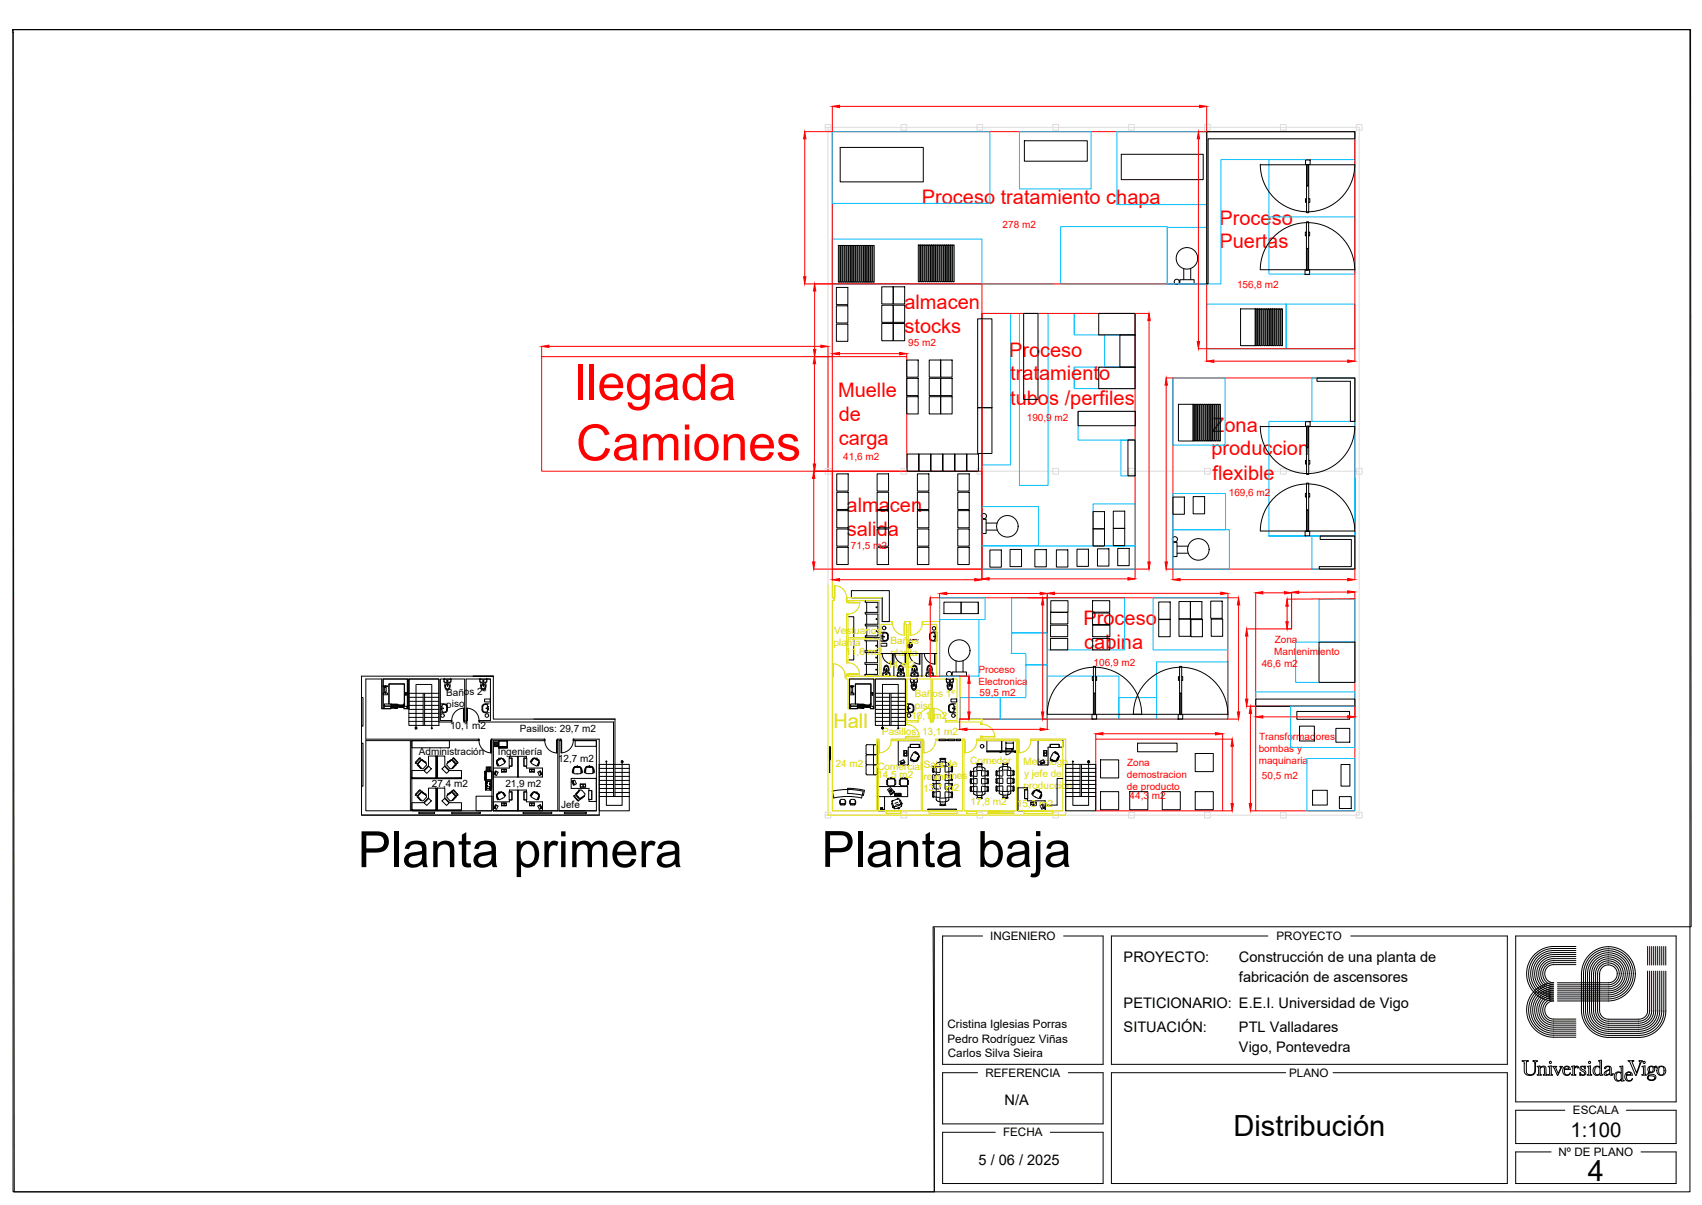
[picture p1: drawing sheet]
<svg xmlns="http://www.w3.org/2000/svg" width="1189mm" height="841mm" viewBox="0 0 1189 841" stroke-linecap="round" stroke-linejoin="round" font-family="sans-serif">
<!-- layer: Estructura -->
<g fill="none" stroke="#dcdcdc" stroke-width=".7">
<path d="M576 87h4v4h-4zM576 89h2M629 87h4v4h-4zM682 87h4v4h-4zM735 87h4v4h-4zM788 87h4v4h-4zM841 87h4v4h-4zM894 87h4v4h-4zM947 87h4v4h-4zM576 329h2v-240h371v240M576 327h4v4h-4zM578 329h371v240h-371z"/>
<path d="M629 327h4v4h-4zM682 327h4v4h-4zM735 327h4v4h-4zM788 327h4v4h-4zM841 327h4v4h-4zM894 327h4v4h-4zM947 327h4v4h-4zM576 567h4v4h-4zM576 569h2M629 567h4v4h-4zM682 567h4v4h-4zM735 567h4v4h-4z"/>
<path d="M788 567h4v4h-4zM841 567h4v4h-4zM894 567h4v4h-4zM947 567h4v4h-4z"/>
</g>
<!-- layer: Zonas_Fabrica -->
<g fill="none" stroke="#f00" stroke-width=".7">
<path d="M581 92h262v106h-262zM843 92h103v151h-103zM581 198h105v199h-105zM686 219h107v178h-107zM378 249h200v80h-200zM581 249h52v80h-52M819 264h127v133h-127zM581 329h105v68h-105zM656 417h76v85h-62v-30h-14zM718 417h140v85h-126v-85M877 439h25v-21h44v75h-69zM877 493h69v73h-69z"/>
<path d="M765 516h89v50h-89z"/>
</g>
<!-- layer: AR_Maquinas -->
<g fill="none" stroke="#00bfff" stroke-width=".7">
<path d="M581 92h110v50h-110zM581 92v160M712 92h50v40h-50zM780 92h63v51h-63zM843 92h103v19h-93v87h-10zM815 159h28v39h-28zM886 151v-40h60v40h-60v40h60v-40M581 167h105v31h-105zM686 198h50M815 198v-40h-74v40h102M686 219h20v106h-20zM712 219h20v120h-20z"/>
<path d="M750 219h43v15h-43zM843 212h55v31h-55zM898 212h48v31h-48zM772 234h21v22h-21zM750 256h43v15h-43zM819 264h37v47h-37zM916 264h30v30h-30zM753 287h40v20h-40zM783 307h10v25h-10zM946 334v40h-60h60v-80h-60v80M686 354h39v27h-39zM763 352h30v29h-30z"/>
<path d="M819 344h37v26h-37zM819 370h40v27h-40zM916 374h30v23h-30zM686 381h107v16h-107zM656 417h32v15h-32v2zM707 417h25v25h-25zM732 417h54v37h-54zM806 417h52v37h-52zM921 418h25v30h-25zM656 434h.1M656 432h28v40h-28zM706 456h11v8h15v-22h-25v14"/>
<path d="M905 448h41v28h-41zM717 464h15v38h-33v-15h18zM732 472h50v30h-50zM808 462h50v40h-50zM670 487h29v15h-29zM782 487h26v15h-26zM877 483h69v10h-69zM902 493h44v29h-44zM913 529h33v37h-33z"/>
</g>
<g fill="none" stroke="#000" stroke-width=".7">
<path d="M595 412h26v22h-5v-17h-21zM604 419v1h9v7h-9v2h9v7h-9v1h9v7h-9v1h10M592 430h4v15M605 420v7M605 429v7M605 437v7h-1M596 446v15h-4M604 446v1h9v7h-9v1h9v8h-9v1h9v7h-9v1h10M605 447v7M605 455v8M615 447h.1M615 449h4v2h-4z"/>
<path d="M615 441v6M615 456h18M615 441h4l1 2M615 441h.1M616 456a7 7 0 0 0 8 7M617 442a2.6 2.6 0 0 1 3 2 2.6 2.6 0 0 1-2 3l-1-1M617 442h.1M617 442v5M620 446l-1 1h-4M620 443v3M623 456l1 8zM624 456v16"/>
<path d="M625 456a7 7 0 0 0 8 7M632 456l1 8zM634 446h7l-7 1M634 456h20M634 448l3 1M634 448v4M635 450h.1M635 450v2h2M635 450v1M635 450v1zM635 456a7 7 0 0 0 8 7M635 449h.1"/>
<path d="M635 451h.1M636 452h.1M636 449h.1M636 449a1.4 1.4 0 0 1 1 1 1.4 1.4 0 0 1-1 2M636 449l-1 1 1 2M637 449h-2v1M637 452h-3M637 449a1.8 1.8 0 0 1 0 3M637 450h.1M642 456l1 8zM644 456v16M646 456a7 7 0 0 0 7 7"/>
<path d="M650 442h3v4a2.2 2.2 0 0 1-3 0 2.2 2.2 0 0 1 0-3zM653 456v8zM654 441a3 3 0 0 0-5 3 3 3 0 0 0 5 3v-6M605 464v7h-1M617 472h.1M617 470h.1M617 470v2M617 470h4M617 472h4M618 467h.1M618 467l1 2M618 465v2"/>
<path d="M618 465h2M618 465h.1M619 467h.1M619 467v1M619 468h.1M619 468v-1v1M620 465v2M620 467l-1 2M620 467h.1M621 470a3 3 0 0 0-2-6l-2 2 1 4M621 472h.1M621 470h.1"/>
<path d="M621 470l1 2M622 472h-1M622 472h.1M627 472h.1M627 470h.1M627 470v2M627 470h4M627 472h4M628 467h.1M628 467l1 2M628 465v2M629 468v1"/>
<path d="M629 469h.1M629 467h.1M629 467v1M629 468h.1M630 468l-1 1M630 465h-2M630 465l1 2M631 467h.1M631 467l-1 2M631 470a3 3 0 0 0-2-6l-2 2 1 4M631 472h.1M632 470h.1"/>
<path d="M632 470v2M632 472h-1M632 472h.1M636 474h.1M636 474v2M636 476h.1M636 474h5M636 472h.1M636 472h1M636 470h.1M636 470v2M636 470h5"/>
<path d="M637 478l-1 1a2 2 0 0 0 2 3 2 2 0 0 0 2-3v-1M637 472h.1M637 472h7M637 476l-1 2M637 479h.1M637 479a1.5 1.5 0 0 0 1 2 1.5 1.5 0 0 0 2-2M637 467h.1M637 467l1 2M638 465l-1 2M638 477l-1 1v1M638 477h.1M638 478v1"/>
<path d="M638 479h.1M638 478h.1M638 468l1 1M638 477l1 1 1 1M639 478h.1M639 469h.1M639 467h.1M639 467v1M639 468h.1M639 468v1M640 465h-2M640 465v2"/>
<path d="M640 479h.1M640 476v2M640 467h.1M640 467l-1 2M640 470a3 3 0 0 0-2-6l-1 2v4M641 474h.1M641 476h-5M641 476h.1M641 474v2M641 472h.1M641 470h.1M641 470v2"/>
<path d="M647 472h.1M647 470h5M647 470h.1M647 470v2M647 472h5M647 468l1 2M648 468l-1-1a2 2 0 0 1 2-3 2 2 0 0 1 2 3v3M648 467h.1M648 467l1 2M649 465l-1 2M649 467v1M649 467h.1"/>
<path d="M649 468h.1M650 468h.1M650 468v1M650 465h-1M650 465l1 2M651 467l-1 1h-1M651 467h.1M652 472h.1M652 470h.1M652 470v2M661 474h.1M661 474v2"/>
<path d="M661 476h5M661 476h.1M661 474h5M662 478v1a2 2 0 0 0 1 3 2 2 0 0 0 2-3v-1M662 476v2M662 479h.1M663 477l-1 2M663 478h1l1 1M663 478h.1M663 478v1M663 478v1l1-1M663 479h.1"/>
<path d="M665 479a1.5 1.5 0 0 1-2 2 1.5 1.5 0 0 1-1-2M665 479h.1M665 476v2M666 474h.1M666 476h-1M666 476h.1M666 474v2M633 491a3 3 0 0 1 5 3v1M638 493a2.3 2.3 0 0 1 0 3 2.3 2.3 0 0 1-3 1M638 494a1.9 1.9 0 0 0-1-2 1.9 1.9 0 0 0-2 0v5M638 496l-1 1h-4M638 495v1"/>
<path d="M663 492h3v4a2.1 2.1 0 0 1-2 1 2.1 2.1 0 0 1-1-3zM664 497h3M664 492a4 4 0 0 0 0 5M664 488h4v2h-4zM667 491l-3 1M606 520h-1v6l1 1M606 520h6M611 520h-1v6l1 1M612 520h.1M613 517v49M627 517h16v4h-1v-1h-6v1h-2v13h-7zM636 520h6v2h-6z"/>
<path d="M643 517h.1M656 516h5v1h-5zM662 516h5v1h-5zM668 516h3v1h-3zM689 517v8h11M689 517h.1M689 517h11M700 517h.1M700 517v8M700 517h10M703 519h.1M703 519h5v4h-5z"/>
<path d="M708 519h.1M710 517h.1M710 517v8M725 517v17h7v-13h2v-1h6v1h2v-4M734 520h6v2h-6zM579 521h1v1zM579 522h.1M579 530h1M579 530h.1M579 530h1v1zM579 531h.1M579 539h.1"/>
<path d="M579 538v1M579 538h.1M579 539l1-1v1h-1zM579 522v8M579 531v7M580 522h.1M580 522h-1M580 530h.1M580 531v7zM580 531h.1M580 538h.1M580 522v8z"/>
<path d="M580 539h.1M580 522v8M580 531v7M605 533l1 1M605 528v5M606 534l-1 1v5l7 1v-1v-5v-1M606 527h6M606 527h-1M610 533l1 1h-1M610 528v5M610 535v5l1 1M611 527h-1"/>
<path d="M612 527v1v5l-6 1M612 521v5v1M629 531l2-1 1 2-2 2zM629 533l3-1-2 1zM629 533h.1M630 532h.1M631 527h.1M631 524h2v4h-2zM631 524h2v2h-2zM633 526h-2v1M636 530l3 1h-1zM639 525l2 1 1 1-3-2z"/>
<path d="M639 531h.1M641 530h.1M641 529h.1M641 529v1M641 529a1.9 1.9 0 0 0 1-2 1.9 1.9 0 0 0-2-1 2 2 0 0 0-2 0 2 2 0 0 0-1 2l-1 1a4 4 0 0 0 4 2l1-1M642 530h.1M642 530v-2l-1 2M642 530l-2 1 1-1M652 535v4zM653 535h4v4h-4zM656 530h5zM657 532h3"/>
<path d="M657 532l-2 1h-1v25M657 530h3v4h-3zM660 532h2M661 532l2 1v25M664 535v1v2l-4 1v-4h4M665 535v4M665 535v1v2v1M678 538v4zM679 539l3-1v4l-3-1zM682 533h4M683 534h3v4l-4-1zM689 524h21"/>
<path d="M690 539l-1 2M690 539l-4-1v4l3-1M690 539v2M690 539v-1v1M690 539v2v1M696 539v-1v1M696 539v2M696 539l4-1h1l-1 4-3-1M697 539v2M698 525h1zM700 525h10M700 535l-2 1v17l1 1"/>
<path d="M700 535h4M701 534l-1 3h1h3v-3M701 533h-1h4M701 533v1M701 533h2M701 534h2M703 523h.1M703 533h1M703 533l1 1M704 538h3v3h-3zM704 535l2 1v17l-1 1M707 523h.1"/>
<path d="M708 523h.1M708 538v3zM708 522h-5v5a4 4 0 0 0 4-5v1M709 525h1zM726 531l3-1 1 2-3 2zM727 533h.1M727 532h.1M728 532h-1M728 532h.1M728 532h1h1l-3 1v-1M729 527h.1M729 524h2v4h-2z"/>
<path d="M729 524h2v2h-2zM731 526h-2v2M734 530l3 1h-2zM737 524l1 1 1 2-2-2zM737 531h.1M738 530h.1M739 530h.1M739 529h.1M739 529l-1 1M739 529a1.9 1.9 0 0 0 0-2 1.9 1.9 0 0 0-2-1 2 2 0 0 0-2 0 2 2 0 0 0-1 2v1a4 4 0 0 0 4 2v-1M739 530l1-2-1 2M739 530l-1 1 1-1"/>
<path d="M581 552l10-1 12 1-1 5-10-1-10 1zM587 559v2M590 559v2M592 550l12 2-1 3-11-1zM594 559v2M597 559v2M613 556h21v-7h-21v17h5v-10M620 545h-1v2h1M620 544a4 4 0 0 1 5 0 5 5 0 0 0-5 0zM620 544h.1M621 552l1 1M621 551l1 2"/>
<path d="M622 551l1 2M622 554l3-2v1l-3 2zM622 551l1 1M622 550l-2 1 2 3M622 555l3-2zM622 550l2 2M624 559h.1M624 559h-1M624 544h-3M625 554h4v2h-4zM625 555h4M625 544v4h-1h-4v-4"/>
<path d="M625 545h1v2M625 547h1M625 555v-1h4v1M625 555h4zM625 554h3v1h-3zM627 558h.1M627 557v1M627 557h.1M627 560l-2 1M628 554v1zM628 558l-5 1 1 2M628 558v1"/>
<path d="M628 554h1v1h-1zM629 547h-1M629 545h-1v2M629 544a4 4 0 0 1 5 0 5 5 0 0 0-5 0zM629 559h-1l2 3M629 558l1 3M629 544v4h5v-4M630 544h3M634 544h.1M634 547h.1M634 545h1v2M652 545v-4v4"/>
<path d="M652 552v5zM652 547v4zM653 553l4-1v4h-4zM653 547h4v4l-4-1zM653 544h-1l1-3h4v4h-4M654 558a7 7 0 0 0 8 1M660 547h4v3l-4 1zM663 558l-2 1M664 544v-3h-4v4h4M664 556l-4 1v-4h4v3M665 547v1v3zM665 545v-4v4"/>
<path d="M665 556v1v-1M665 556v-3v3M678 552v1v-1M678 552v-3v3M678 543v4v-4M679 552l3 1v-4h-3v3M679 544l3-1v4h-3zM680 554a6 6 0 0 0 8 0M680 554v-17a6 6 0 0 1 8 0v17M685 557h1h-1M685 557l-2-1v-3h3l-1 4M685 557h-3h3"/>
<path d="M686 543l3 1 1 3h-4zM690 552l-4 1v-4h3l1 3M690 552v-3v3M690 543v4v-4M690 552v1v-1M696 551v1M696 541v1M696 544v-1v4M696 546v1M696 544v2M696 549v2M696 549v3"/>
<path d="M696 549h.1M696 552h.1M696 549h1h3l1 3h-1l-4-1M696 541h1M696 544l4-1 1 4h-1l-4-1M697 544v2M697 549v2M699 555h3h3M700 553h4l-1 3h-2zM700 557h1M701 557h3M701 557h2"/>
<path d="M704 549h3v3h-3zM704 543l3 1v2l-3 1zM704 557h-1M704 557h.1M708 549v3M708 547v-4v3v1M708 552h.1M711 550h7v1h-2v6l2 1v1h12v7h-19zM716 551h2v6h-2zM720 560h4v2h-4zM720 560h2v2h-2zM722 553l1-1-1 1a1.1 1.1 0 0 1 0 1 1.1 1.1 0 0 1-1 0z"/>
<path d="M723 552l-1 1a2 2 0 0 0 0 2 2 2 0 0 0 2 2h1a4 4 0 0 0 2-4h-1M723 552h2M723 552h.1M724 551l2 1 1 1zM725 552h.1M725 552l1 1M726 552h.1M726 553h.1M727 554h.1M727 554l1 2-1 1h-1zM742 543h-4v19h-8v4M587 561h.1"/>
<path d="M587 561v-3h2h1v3M587 561h3a2 2 0 0 1-3 0zM587 562v-1h3v1M590 561h.1M594 561h.1M594 561v-3h2h1v3M594 561h3a2 2 0 0 1-3 0zM594 562v-1h3v1M597 561h.1M615 564h2v1h-2zM615 565h.1M615 564h1v1h-1z"/>
<path d="M616 565h.1M616 565h-1h1M616 565l1 1M617 565h.1M617 565v1M617 566h.1M623 561l1 2M623 561l2 3M623 561h.1M624 563v1M624 563h.1M624 563l1 1"/>
<path d="M625 564h-1M625 564h.1M625 563h-1M626 563h-2M627 564h.1M627 564h1M628 564h.1M628 564h-1M628 561l-2 1M628 562h.1M629 561l-1 1M629 562l-4 1"/>
<path d="M630 562v1M630 561h.1M630 560h.1M630 561v1M630 563l-3 1h-2M630 563h.1M648 565h20v1h-20zM656 562h5M657 561v-4h4l-1 4M657 561h3M657 562h-1M657 562h3"/>
<path d="M660 562h1M723 562h.1M723 562h-1v-2h2v2M727 562l2-1 1 3-2 1zM728 563l1 1M728 563v-1v-1l1 3M728 563h.1M729 564h.1M730 566h.1"/>
<circle cx="612" cy="424" r=".3"/>
<circle cx="612" cy="432" r=".3"/>
<circle cx="618" cy="438" r="1.2"/>
<circle cx="652" cy="439" r="1.2"/>
<circle cx="612" cy="451" r=".3"/>
<circle cx="612" cy="459" r=".3"/>
<circle cx="612" cy="440" r=".3"/>
<circle cx="616" cy="445" r=".1"/>
<circle cx="616" cy="443" r=".1"/>
<circle cx="616" cy="444" r=".2"/>
<circle cx="617" cy="444" r=".2"/>
<circle cx="652" cy="444" r=".2"/>
<circle cx="654" cy="445" r=".1"/>
<circle cx="654" cy="443" r=".1"/>
<circle cx="654" cy="444" r=".2"/>
<circle cx="612" cy="467" r=".3"/>
<circle cx="618" cy="469" r=".1"/>
<circle cx="619" cy="471" r=".2"/>
<circle cx="619" cy="471" r=".4"/>
<circle cx="620" cy="469" r=".1"/>
<circle cx="629" cy="469" r=".1"/>
<circle cx="629" cy="471" r=".2"/>
<circle cx="629" cy="471" r=".4"/>
<circle cx="630" cy="469" r=".1"/>
<circle cx="638" cy="477" r=".1"/>
<circle cx="638" cy="469" r=".1"/>
<circle cx="638" cy="475" r=".2"/>
<circle cx="638" cy="475" r=".4"/>
<circle cx="639" cy="471" r=".2"/>
<circle cx="639" cy="471" r=".4"/>
<circle cx="639" cy="477" r=".1"/>
<circle cx="639" cy="469" r=".1"/>
<circle cx="649" cy="469" r=".1"/>
<circle cx="649" cy="471" r=".2"/>
<circle cx="649" cy="471" r=".4"/>
<circle cx="650" cy="469" r=".1"/>
<circle cx="663" cy="477" r=".1"/>
<circle cx="663" cy="475" r=".4"/>
<circle cx="663" cy="475" r=".2"/>
<circle cx="664" cy="477" r=".1"/>
<circle cx="634" cy="493" r=".1"/>
<circle cx="634" cy="495" r=".1"/>
<circle cx="634" cy="494" r=".2"/>
<circle cx="635" cy="499" r="1.2"/>
<circle cx="635" cy="494" r=".2"/>
<circle cx="666" cy="494" r=".2"/>
<circle cx="666" cy="499" r="1.2"/>
<circle cx="667" cy="493" r=".1"/>
<circle cx="667" cy="495" r=".1"/>
<circle cx="667" cy="494" r=".2"/>
<circle cx="686" cy="521" r="1.2"/>
</g>
<path d="M580 531h.1M580 538h.1M580 522h.1M580 538v1M580 530h.1M580 531v8" fill="none" stroke="#dcdcdc" stroke-width=".7"/>
<g fill="none" stroke="#dd0" stroke-width=".7">
<path d="M582 417h1v1h-1zM583 409a9 9 0 0 1 8 8M583 409v8zM591 417l1 1h-1zM591 420h1l-1 1zM591 428l1 1h-1zM592 420l9 1zM601 420a8 8 0 0 1-9 9M623 434v1zM623 435a9 9 0 0 0 9 8M632 435v8zM632 434v1z"/>
<path d="M635 434h1v1h-1zM636 435v8zM644 434h1v1h-1zM644 435a9 9 0 0 1-8 8M581 472h1v1h-1zM582 463a9 9 0 0 1 8 9M582 463v9zM590 472h1v1h-1zM591 470l1 1h-1zM591 462h1v1h-1zM592 463a8 8 0 0 1 8 8M592 470l8 1z"/>
<path d="M650 494v9zM650 494a9 9 0 0 0-9 9M652 494a9 9 0 0 1 8 9M652 494v9zM613 516h1v1h-1zM614 517v8zM622 516h1v1zM622 517a9 9 0 0 1-8 8M632 514h1v1h-1zM632 505h1v1h-1zM633 506a9 9 0 0 1 9 8M633 514h9z"/>
<path d="M641 503v1zM644 516h1v1h-1zM645 517v8zM650 503v1zM651 503h1v1h-1zM653 516h1v1zM653 517a9 9 0 0 1-8 8M660 503h1v1h-1zM673 516h1v1h-1zM674 517v9zM682 516h1v1h-1zM682 517a9 9 0 0 1-8 9"/>
<path d="M685 514h1h-1zM685 505h1v1h-1zM686 506a9 9 0 0 1 9 8M686 514h9h-9zM711 516h1v1h-1zM712 517v8zM720 516h1v1h-1zM720 517a9 9 0 0 1-9 8"/>
</g>
<g fill="none" stroke="#dd0" stroke-width=".7">
<path d="M581 397v20h2M578 409v160h166v-53h-24M583 417v2h-2v53h1M591 418v1M591 417h25v17h7M591 419h23v26h-22v-16M591 419v1M592 419v2M591 428v35M623 436h-8v36M632 436h1v36h-43M632 434h4"/>
<path d="M636 436h-2v36h20v-36h-10M644 434h12v38h14v30M581 473v93h31v-50h1v50h30v-49h-20v-1h9v-1h1v1h11M591 472v2h1v21h1v-21h39v31h1v-1h8M591 471v1M592 463v-17h22v26M592 470v2M610 474v21h1v-21M633 474v29h8M633 474h17v29M633 474v29M670 472v30h16v4"/>
<path d="M644 516v50h28v-49h-18v-1h20M650 504h2M652 503h-1v-29h17v29h-8M660 504h25v2M674 517h-1v49h37v-49h-28M686 514v2h26M686 514h-1v2h-3M712 517h-1v49h31v-49h-22"/>
</g>
<!-- layer: Muebles_Fabrica -->
<g fill="none" stroke="#000" stroke-width=".7">
<path d="M716 98h43v15h-43zM843 92h103v5h-102v101h-1zM587 103h58v24h-58zM783 108h57v17h-57zM880 115a33 33 0 0 0 33 33 33 33 0 0 0 33-33h-66M912 112h3v3h-3zM913 115h1v33h-1zM913 115h1v15h-1zM913 139h-1v2h1M914 139h1v2h-1M913 155h1v33h-1zM586 171h1v26h-1z"/>
<path d="M587 171h1v26h-1zM589 171h1v26h-1zM590 171h1v26h-1zM592 171h1v26h-1zM593 171h1v26h-1zM595 171h1v26h-1zM596 171h1v26h-1zM598 171h1v26h-1zM599 171h1v26h-1zM601 171h1v26h-1zM602 171h1v26h-1zM604 171h1v26h-1z"/>
<path d="M605 171h1v26h-1zM607 171h1v26h-1zM608 171h1v26h-1zM610 171h1v26h-1zM641 171h1v26h-1zM643 171h1v26h-1zM644 171h1v26h-1zM646 171h1v26h-1zM647 171h1v26h-1zM649 171h1v26h-1zM650 171h1v26h-1zM652 171h1v26h-1z"/>
<path d="M653 171h1v26h-1zM655 171h1v26h-1zM656 171h1v26h-1zM658 171h1v26h-1zM659 171h1v26h-1zM661 171h1v26h-1zM662 171h1v26h-1zM664 171h1v26h-1zM665 171h1v26h-1zM913 162h-1v3h1M913 173h1v15h-1zM914 162h1v3h-1"/>
<path d="M824 196h.1M824 195h10v3h-10zM827 187v8M832 187v8M880 188a33 33 0 0 1 33-33 33 33 0 0 1 33 34M880 188h66M912 188h3v4h-3zM584 213h8v12h-8zM584 201h8v12h-8zM616 213h8v12h-8zM616 200h8v12h-8zM624 213h8v12h-8z"/>
<path d="M624 200h8v12h-8zM715 219h10v60h-10zM767 219h26v15h-26zM867 216h10v25h-10zM877 216h1v25h-1zM878 216h1v25h-1zM880 216h1v25h-1zM881 216h1v25h-1zM883 216h1v25h-1zM884 216h1v25h-1zM886 216h1v25h-1zM887 216h1v25h-1z"/>
<path d="M889 216h1v25h-1zM890 216h1v25h-1zM892 216h1v25h-1zM893 216h1v25h-1zM895 216h1v25h-1zM584 226h8v12h-8zM616 226h8v12h-8zM624 226h8v12h-8zM683 223h10v62h-10zM782 234h11v22h-11zM633 251h8v12h-8zM649 251h8v12h-8z"/>
<path d="M657 251h8v12h-8zM767 256h26v15h-26zM633 277h8v12h-8zM633 264h8v12h-8zM649 277h8v12h-8zM649 264h8v12h-8zM657 277h8v12h-8zM657 264h8v12h-8zM920 264h26v30h-3v-28h-23zM683 285h10v32h-10zM753 287h40v10h-40zM823 282h10v26h-10z"/>
<path d="M833 282h1v26h-1zM835 282h1v26h-1zM836 282h1v26h-1zM838 282h1v26h-1zM839 282h1v26h-1zM841 282h1v26h-1zM842 282h1v26h-1zM844 282h1v26h-1zM845 282h1v26h-1zM847 282h1v26h-1zM848 282h1v26h-1zM850 282h1v26h-1z"/>
<path d="M851 282h1v26h-1zM880 297a33 33 0 0 0 33 34 33 33 0 0 0 33-33M880 298h66M912 294h3v4h-3zM913 298h1v33h-1zM913 298h1v15h-1zM634 317h8v12h-8zM642 317h8v12h-8zM650 317h8v12h-8zM659 317h8v12h-8zM667 317h8v12h-8zM675 317h8v12h-8z"/>
<path d="M788 307h5v25h-5zM584 331h8v12h-8zM613 331h8v12h-8zM641 331h8v12h-8zM669 331h8v12h-8zM913 337h1v34h-1zM913 321h-1v3h1M914 321h1v3h-1M584 356h8v12h-8zM584 344h8v12h-8zM613 356h8v12h-8zM613 344h8v12h-8z"/>
<path d="M641 356h8v12h-8zM641 344h8v12h-8zM669 356h8v12h-8zM669 344h8v12h-8zM763 357h8v12h-8zM778 357h8v12h-8zM819 347h8v12h-8zM833 347h8v12h-8zM913 344h-1v3h1M913 356h1v15h-1zM914 344h1v3h-1M584 369h8v12h-8z"/>
<path d="M613 369h8v12h-8zM641 369h8v12h-8zM669 369h8v12h-8zM686 362h3v10h-3zM687 362h.1M688 362h.1M689 370h8M689 365h8M763 369h8v12h-8zM778 369h8v12h-8zM819 378h3v10h-3zM821 378h.1"/>
<path d="M912 371h3v3h-3zM922 374h24v23h-25v-2h23v-19h-22zM946 371h-66a33 33 0 0 1 33-33 33 33 0 0 1 33 33M584 382h8v12h-8zM613 382h8v12h-8zM641 382h8v12h-8zM669 382h8v12h-8zM691 384h8v12h-8zM706 383h8v12h-8zM723 384h8v12h-8zM738 384h8v12h-8zM752 383h8v12h-8z"/>
<path d="M767 383h8v12h-8zM781 383h8v12h-8zM822 386h8M822 381h8M734 419h12v8h-12zM763 419h12v8h-12zM824 420h8v12h8v-12h-8v12h-8zM846 420h8v12h-8zM659 420h12v8h-12zM671 420h12v8h-12zM683 420v8M734 436h12v8h-12z"/>
<path d="M734 427h12v8h-12zM763 428h12v8h-12zM763 436h12v8h-12zM809 420h8v12h-8zM809 432h8v12h-8zM824 432h8v12h-8zM832 432h8v12h-8zM846 432h8v12h-8zM734 446h12v8h-12zM763 446h12v8h-12zM921 448h25v28h-25zM665 470h.1"/>
<path d="M665 469h10v3h-10zM668 461v8M673 461v8M764 465h1v34h-1zM764 472h-1v3h1M765 472h1v3h-1M824 465h1v34h-1zM824 472h-1v3h1M825 472h1v3h-1M731 499a33 33 0 0 1 34-33 33 33 0 0 1 32 33M732 499h126M763 499h3v3h-3z"/>
<path d="M764 484h1v15h-1zM792 499a33 33 0 0 1 33-33 33 33 0 0 1 33 33M823 499h3v3h-3zM824 484h1v15h-1zM877 488h69v5h-69zM906 497h37v5h-37zM795 519h27v6h-27zM908 507h10v10h-10zM933 508h10v10h-10zM769 530h12v13h-12zM835 526h12v13h-12zM937 534h6v15h-6z"/>
<path d="M769 553h12v12h-12zM789 553h13v12h-13zM812 553h12v12h-12zM835 553h12v12h-12zM917 552h10v10h-10zM936 556h8v8h-8z"/>
<circle cx="822" cy="197" r="1.8"/>
<circle cx="829" cy="180" r="8"/>
<circle cx="687" cy="360" r="1.8"/>
<circle cx="704" cy="367" r="8"/>
<circle cx="821" cy="376" r="1.8"/>
<circle cx="837" cy="383" r="8"/>
<circle cx="670" cy="454" r="8"/>
<circle cx="663" cy="470" r="1.8"/>
</g>
<path d="M691 566h.1M691 566v1M699 566h.1M699 566v1M699 567h1M700 567h-1M700 567h.1M700 566h8M700 567h8M707 567h.1" fill="none" stroke="#dcdcdc" stroke-width=".7"/>
<g fill="none" stroke="#dd0" stroke-width=".7">
<path d="M619 566h10v2h-10zM649 566h20v2h-20zM675 566h7v2h-7zM690 566v1zM690 567v1h18v-1M690 566h18M691 566v1zM691 567h.1M691 566h8zM691 567h8zM691 567h8M691 566h.1"/>
<path d="M699 566v1zM699 567h.1M699 566h.1M699 567h1h-1zM699 566l1 1zM700 567h.1M700 567h7zM700 567h7h-7M700 567h7M707 567h.1M707 567h1zM708 567h.1"/>
<path d="M708 566v1zM715 566h20v2h-20z"/>
</g>
<path d="M691 567h.1M699 567h.1M699 567h1M707 567h.1" fill="none" stroke="#000" stroke-width=".7"/>
<!-- layer: Zonas_Fabrica_nombres -->
<g fill="none" stroke="#f00" stroke-width=".7">
<path d="M581 74v18h-19M586 74h252M843 74v18h-6M562 97v96M837 97v141M562 198h19M569 203v41M793 219h10M803 224v168M378 242v7M383 242h190M569 249h12"/>
<path d="M569 254v70M578 242v7M581 247v2M586 247h42M633 247v2M837 243h6v9M848 252h93M946 243v9M815 264h4M815 269v123M568 329h13M568 334v58"/>
<path d="M568 397h13v8M686 397v8M793 397v7M793 397h10M815 397h4v8M946 397v8M586 405h95M656 414v3h-6M661 414h66M691 404h97M732 414v3h-4M737 414h116"/>
<path d="M824 405h117M858 414v3h7M877 414v25h-6M882 414h15M899 418h3M902 413v26h-3M941 413h-34M946 413v5M650 422v45M728 422v75M865 422v75M899 423v11"/>
<path d="M871 444v44M650 472h6M670 472h7M677 477v20M871 493h6v7M873 498v63M946 493v7M675 509h52M677 502h-7v7M728 502h4v7M765 512v4M770 512h79"/>
<path d="M854 512v4h7M858 502h7M882 500h59M861 521v40M854 566h7M873 566h4"/>
</g>
<g fill="#f00" stroke="#f00" stroke-width=".7">
<path d="M849 511l5 1-5 1z"/>
<path d="M765 512l5-1v2z"/>
<path d="M860 561h2l-1 5z"/>
<path d="M861 516l1 5h-2z"/>
<path d="M873 493l1 5h-1z"/>
<path d="M873 561h1l-1 5z"/>
<path d="M877 500h5v1z"/>
<path d="M941 500h5l-5 1z"/>
<path d="M898 434h2l-1 5z"/>
<path d="M899 418l1 5h-2z"/>
<path d="M877 414l5-1v2z"/>
<path d="M897 413l5 1-5 1z"/>
<path d="M902 413h5v1z"/>
<path d="M941 412l5 1-5 1z"/>
<path d="M871 439l1 5h-2z"/>
<path d="M870 488h2l-1 5z"/>
<path d="M864 497h2l-1 5z"/>
<path d="M865 417l1 5h-2z"/>
<path d="M853 413l5 1-5 1z"/>
<path d="M732 414l5-1v2z"/>
<path d="M727 413l5 1-5 1z"/>
<path d="M656 414l5-1v2z"/>
<path d="M728 417l1 5h-2z"/>
<path d="M727 497h2l-1 5z"/>
<path d="M650 417l1 5h-2z"/>
<path d="M649 467h2l-1 5z"/>
<path d="M677 472l1 5h-2z"/>
<path d="M676 497h2l-1 5z"/>
<path d="M670 509l5-1v2z"/>
<path d="M727 508l5 1-5 1z"/>
<path d="M819 405l5-1v1z"/>
<path d="M941 404l5 1h-5z"/>
<path d="M815 264v5h-1z"/>
<path d="M814 392h1v5z"/>
<path d="M803 219v5h-1z"/>
<path d="M802 392h1v5z"/>
<path d="M686 404l5-1v2z"/>
<path d="M788 403l5 1-5 1z"/>
<path d="M681 404l5 1h-5z"/>
<path d="M581 405l5-1v1z"/>
<path d="M568 392h1l-1 5z"/>
<path d="M568 329l1 5h-1z"/>
<path d="M941 251l5 1-5 1z"/>
<path d="M843 252l5-1v2z"/>
<path d="M836 238h2l-1 5z"/>
<path d="M837 92l1 5h-2z"/>
<path d="M838 73l5 1-5 1z"/>
<path d="M581 74l5-1v2z"/>
<path d="M562 92l1 5h-2z"/>
<path d="M561 193h2l-1 5z"/>
<path d="M378 242l5-1v2z"/>
<path d="M573 241l5 1-5 1z"/>
<path d="M569 249l1 5h-2z"/>
<path d="M568 324h2l-1 5z"/>
<path d="M569 198l1 5h-2z"/>
<path d="M568 244h2l-1 5z"/>
<path d="M581 247l5-1v2z"/>
<path d="M628 246l5 1-5 1z"/>
</g>
<g fill="none" stroke="#000" stroke-width=".7">
<path d="M268 479h3h-3zM269 479h1v4h-1zM269 478v2M286 474v21h-1v-21h-17v21h-1v-21h-11v42h79M286 474h21v32h-21zM310 474h.1M310 474v2M310 476h.1M310 476h5M310 474h5M311 476a3 3 0 0 0 2 6l1-1v-3M311 479h.1"/>
<path d="M311 479a1.5 1.5 0 0 0 2 2 1.5 1.5 0 0 0 1-2M313 478v1M313 478h.1M313 479h.1M313 478l1 1M313 478h-1l-1 1M314 479h.1M314 476v2M315 474h.1M315 476h.1M315 474v2M331 472h14h-92v97h166"/>
<path d="M335 474h.1M335 474v2M335 476h.1M335 476h5M336 478v1a2 2 0 0 0 2 3 2 2 0 0 0 1-3v-1M336 476v2M336 479h.1M337 477l-1 2M337 478h.1M338 477l-1 1M338 477h.1M338 478v1"/>
<path d="M338 478h.1M338 479h.1M338 477l1 1v1M339 479a1.5 1.5 0 0 1-1 2 1.5 1.5 0 0 1-2-2M339 479h.1M339 476v2M340 474h3v29h-8M340 474h.1M340 476h.1M340 474v2M343 474h-17v29M345 472v30h85"/>
<path d="M253 487h1v20h-1zM268 484h3v1h-3zM269 483v1M272 491v-14h11v14M272 491v-14h10v14M273 495h-5v-21h17v21h-3M273 492h5h-5zM273 494h5h-5zM273 492l-5-1v2h10M278 493h4v1h-4zM278 492h4v1h-4zM278 493h-10v2l5-1"/>
<path d="M282 491h1v2h-1zM282 493h2v1h-2zM283 483h1v2h-1zM286 495v-21h21v30h9M286 484h21M286 498h10M286 495h10M286 492h10M286 489h10M286 487h10M296 484v22M297 484v22"/>
<path d="M297 498h10M297 495h10M297 492h10M297 489h10M297 487h10M308 491a3 3 0 0 1 5 2M312 493a2.3 2.3 0 0 1 0 3 2.3 2.3 0 0 1-3 1M312 494a1.9 1.9 0 0 0-1-2 1.9 1.9 0 0 0-2 0v5M312 496l-1 1h-3M312 493v2M313 495l-1 1M324 494v9z"/>
<path d="M324 494a9 9 0 0 0-8 9M326 494a9 9 0 0 1 9 9M326 494v9zM337 493v3M337 493a1.9 1.9 0 0 1 3-1v4a1.9 1.9 0 0 1-3 0M338 488h4v2h-4zM342 491a3 3 0 0 0-5 2 3 3 0 0 0 2 5l3-1M253 519h1v30h-1zM256 517h31v49h-31zM286 503h10M286 501h10M288 517h26v5h-26z"/>
<path d="M288 517h10M291 508v-30h11v30M297 503h10M297 501h10M301 508h1v1zM315 503h1v1h-1zM316 503h-8v-29h17v29h-1M324 504h2M324 503h1v1h-1zM326 503v1zM334 516h1v1h-1zM335 504h94v52"/>
<path d="M335 517a9 9 0 0 0 8 8M335 517h-47v49h56v-49h-1M335 503v1zM343 517v8zM343 516h1v1h-1zM343 516h38M345 518h3v3h-3v-1h1h-1zM345 519h3M345 518h3M346 520h2M348 517v5M349 517h5v4h-5z"/>
<path d="M354 517v5h-6M373 502h57M380 516h1v1h-1zM381 517a9 9 0 0 0 8 9M381 517h-36v49M389 517v9zM389 516h1v1h-1zM389 517h1v49M390 516h1M391 516h1v1h-1zM392 517v8zM392 517h-1v49"/>
<path d="M400 516h1v1h-1zM400 516h19v53M400 517h17v49h-73M400 517a9 9 0 0 1-8 8M402 517h15v4h-15zM430 502v54M291 532l-1 1M291 532l3-3h-1l-3 3 1 1 1-1M291 534l3 2zM293 534v1zM293 531l-1 1zM294 529v1l-2 2"/>
<path d="M294 536h.1M295 530l2 2zM295 531h-1l-2 2M295 531l3 2-2 3h-1l-3-2v-1M296 531v1zM296 538l4-3 1 2-3 3zM297 532h.1M304 528v15h-16v1h17v-16h-6v6l-3 4h-8v6M306 528v15h16v1h-17v-16h6v6l3 4h8v6M309 537l2-2 3 3-2 2zM312 532l3-2zM313 532h.1"/>
<path d="M314 531h1zM316 536h.1M316 529l3 3M317 531l1 1zM317 529l3 3v1h-2l-2-2v-1zM317 534v1zM318 533v1l-3 3-1-1-2-2v-1l3-2 3 2M318 534l-2 2M318 534h.1M318 534h1M319 534h.1M319 534l-3 2"/>
<path d="M319 532v1M339 538h5v6h-5zM339 539v5zM339 539h.1M339 540v1zM339 538v7M339 539h5v5h-5zM340 535h1v1v-1h2v3h-3zM340 539v5M340 536v2M341 536v2M342 536v2"/>
<path d="M346 540h-1h1M346 540v-2h1l-1 2M346 540h.1M346 538l2 1-1 2-2-1zM346 521h2M347 532l1 2a1.3 1.3 0 0 1-1 0 1.3 1.3 0 0 1 0-2zM347 532h.1M348 521h6M348 521h6v1h-6zM348 530h.1M349 530h.1M349 530l1-1-2 1"/>
<path d="M349 530l-2 1 1-1M349 522h.1M349 521h5M350 522h1zM350 537h4v2h-4zM350 537h2v2h-1M351 529l-2 1M351 529h.1M351 529l1 2a1.9 1.9 0 0 1 0 2 1.9 1.9 0 0 1-2 1l-1 1a2.7 2.7 0 0 1-1-4l1-1M351 539h.1M351 530h1a1.1 1.1 0 0 1 1 1 1.1 1.1 0 0 1 0 1zM352 537h2v2h-2z"/>
<path d="M352 522h.1M353 522h.1M354 522h.1M356 529h2v6h-2zM362 528h-6v1h2v6h-2v1h-11M362 528h6v1h-2v6h2v1h11v6h-17M362 528v14M366 529h2v6h-2zM370 537h3v2h-3zM370 537h1v2h-1zM371 530h2h-1a1 1 0 0 1 0 2 1 1 0 0 1-2 0zM373 530h.1"/>
<path d="M373 539h.1M373 529l-1 2a1.9 1.9 0 0 0 0 2 1.9 1.9 0 0 0 1 1l2 1v-1l2-3-2-1M373 529l2 1M373 529h.1M373 537h-2v2h2M375 530h.1M375 530l-2-1 2 1M375 530l2 1-2-1M376 539l2-1v3h-1zM377 532h.1M377 532a1.2 1.2 0 0 1 0 2 1.2 1.2 0 0 1-1 0zM378 540l-1-2 1 2"/>
<path d="M378 540h.1M400 536h1v1a1.2 1.2 0 0 1 0 2 1.2 1.2 0 0 1-1 0zM401 536h.1M401 536h5a4 4 0 0 1-1 4h-1a2 2 0 0 1-3 0 2 2 0 0 1 0-3zM401 535h3h1zM403 536h.1M403 535h.1M406 536h.1M406 536l1 2a.6 .6 0 0 1 0 1 .6 .6 0 0 1-1 0 .6 .6 0 0 1 0-1zM409 536v1a1.2 1.2 0 0 1 0 2 1.2 1.2 0 0 1-1 0zM409 536h.1M412 535h.1"/>
<path d="M412 535a1.9 1.9 0 0 0-3 1 1.9 1.9 0 0 0 0 2 2 2 0 0 0 1 2 2 2 0 0 0 2 0h2a4 4 0 0 0-1-4l-1-1M412 535h-2h2M412 535h2h-2M414 536h.1M414 536l1 2a.6 .6 0 0 1 0 1 .6 .6 0 0 1-1 0 .6 .6 0 0 1 0-1zM419 534h21v32h-21zM419 536h10M419 539h10M424 532v30h11v-30M424 531v1h-1zM430 536h10M430 539h10"/>
<path d="M292 555h-1h-1l3-4 1 1-4 3M292 555v1l2 3M292 557h1zM293 554v1zM294 552v1l-2 2M294 559h.1M294 559l-3-3 3 3M295 553h.1M295 553l2 2M295 553h-1l-2 2M295 553l3 3-2 3M296 553v1z"/>
<path d="M296 559h-2M297 555h.1M304 550v15h-16v1h17v-16h-6v7l-3 3h-8v6M306 550v15h16v1h-17v-16h6v7l3 3h8v6M309 559l2-2 3 3-2 2zM313 555h.1M314 554h1zM314 559h2M315 553h.1M315 553l-2 2M316 559h.1M316 552l3 3"/>
<path d="M317 554l1 1zM317 551l3 3v1h-2l-2-2v-1zM318 557h.1M318 555v1l-2 3M318 555l-2-2-4 2v1l2 3M318 556l-2 3M318 556h.1M318 556h1M319 556h.1M319 556l-3 3M333 556h11v10h-11zM339 544h.1"/>
<path d="M339 542h.1M339 543h.1M339 551h.1M339 550h3M339 545v6M339 545h.1M339 551h3M339 545h4M339 550h1M339 550h.1M340 545h.1M340 545h-1"/>
<path d="M340 550h.1M340 551h.1M340 549v-4v5M340 549h3M340 545v4M340 545h3M340 548v1zM340 546v1zM340 547h.1M342 547h.1M342 549v1M342 550v1"/>
<path d="M342 550h.1M342 549h.1M342 549h1M342 551h1M342 551h.1M343 550h.1M343 550h-1M343 549h.1M343 551h.1M343 545h.1M343 548v1M343 548h.1"/>
<path d="M343 545v3M343 551h-1M343 547v1M343 550v1zM343 545v2M343 546h.1M343 550v1M343 546v1M343 547v2M343 547h.1M343 549h-1M343 551v-1h-1v1"/>
<path d="M343 546v4M345 542h17M345 541h.1M347 555h.1M347 555v1a1.6 1.6 0 0 0 1 2l-1-3M348 554h.1M349 553h.1M349 553h1l-2 1M349 553l-2 1h1M349 554h.1M351 553l-2 1M351 553h.1"/>
<path d="M351 553l1 1a2.1 2.1 0 0 1 0 2 2.1 2.1 0 0 1-2 2h-1a3 3 0 0 1-2-4h2M351 553l1 1a1.1 1.1 0 0 1 1 0 1.1 1.1 0 0 1 0 1zM356 553h2v5h-2zM362 552l-6-1v2h2v5h-2v2h-11M362 552l6-1v2h-2v5h2v2h11v6M362 552v14M366 553h2v5h-2zM372 554l1-1-1 1a1 1 0 0 1 0 1 1 1 0 0 1-2 0zM373 553h.1M373 553l-1 1a2 2 0 0 0-1 2 2 2 0 0 0 3 2h1l1-1 1-2-2-1M373 553l2 1M375 554h.1"/>
<path d="M375 553h.1M375 553h-2l2 1M375 553l2 1h-2M377 555h.1M377 555v1a1.2 1.2 0 0 1 0 1 1.2 1.2 0 0 1-1 1zM378 541h.1M399 545h2l2 2-2 1zM400 545h.1M400 545l1 1M400 545v1l1 2v-1v-1M401 546h.1M401 555h1h1l2 3-1 1h-1z"/>
<path d="M401 555l2 3M403 556l1 1zM404 558v1M404 553l-1 1zM404 552l-2 2zM404 552h.1M405 552l1-1 3 4-4 2-2-2zM405 547h4v2h-4zM405 558h.1M405 547h2v2h-2M406 547h.1M406 557l1-1z"/>
<path d="M407 547h2v2h-2zM408 556l-3 2M408 556h.1M411 552h2v6h-2zM417 543h-18v7h12v2h2v6h-2v1h6M419 556h21M419 542h10M419 545h10M419 548h10M419 550h10M419 553h10M430 542h10"/>
<path d="M430 545h10M430 548h10M430 550h10M430 553h10M253 569h166M293 567h11v1h-11zM296 560l4-3 1 2-3 3zM315 567h21v1h-21zM345 564h.1M346 563l-1 1h1M346 563v-1h1l-1 2M346 563h.1"/>
<path d="M346 564h.1M346 562l2 1-1 2-2-1zM350 560h4v2h-4zM350 561h2v1h-2M351 562h.1M352 561h2v1h-2zM362 566h.1M365 567h20v1h-20zM370 560h3v2h-3zM370 561h1v1h-1zM373 562h.1M373 561h-2v1h2"/>
<path d="M376 562h2v2l-1 1zM378 564h.1M378 563l-1-1 1 2M378 563h.1M378 563v1M394 567h16v1h-16z"/>
<circle cx="312" cy="477" r=".1"/>
<circle cx="313" cy="475" r=".2"/>
<circle cx="313" cy="475" r=".4"/>
<circle cx="313" cy="477" r=".1"/>
<circle cx="337" cy="477" r=".1"/>
<circle cx="338" cy="475" r=".4"/>
<circle cx="338" cy="475" r=".2"/>
<circle cx="338" cy="477" r=".1"/>
<circle cx="308" cy="495" r=".1"/>
<circle cx="308" cy="493" r=".1"/>
<circle cx="308" cy="494" r=".2"/>
<circle cx="309" cy="499" r="1.2"/>
<circle cx="310" cy="494" r=".2"/>
<circle cx="340" cy="494" r=".2"/>
<circle cx="340" cy="499" r="1.2"/>
<circle cx="341" cy="495" r=".1"/>
<circle cx="341" cy="493" r=".1"/>
<circle cx="341" cy="494" r=".2"/>
<circle cx="340" cy="551" r=".1"/>
<circle cx="342" cy="547" r=".1"/>
</g>
<g fill="#000" stroke="#000" stroke-width=".7">
<path d="M290 508h1z"/>
<path d="M273 492h5zM273 492h5h-5z"/>
<path d="M273 494h5zM273 494h5h-5z"/>
<path d="M278 492l4 1v-1zM278 492l4 1h-4z"/>
<path d="M278 493l4 1v-1zM278 493l4 1h-4z"/>
<path d="M291 508v1zM291 508v1z"/>
<path d="M434 531l1 1zM434 532h1z"/>
<path d="M435 531v1zM434 531l1 1z"/>
<path d="M435 532v-1zM435 531v1z"/>
</g>
<!-- layer: Escaleras -->
<g fill="#000" stroke="#000" stroke-width=".7">
<path d="M760 531v1zM761 531l-1 1z"/>
<path d="M599 492h4zM599 492h4h-4z"/>
<path d="M599 494h4zM599 494h4h-4z"/>
<path d="M603 492l5 1v-1zM603 492l5 1h-5z"/>
<path d="M603 493l5 1v-1zM603 493l5 1h-5z"/>
<path d="M616 508v1zM616 508v1z"/>
<path d="M760 531v1zM760 531v1zM760 531v1z"/>
</g>
<g fill="none" stroke="#000" stroke-width=".7">
<path d="M593 479h3h-3zM595 479h1v4h-1zM595 478v2M611 474h21v32h-21zM593 484h3v1h-3zM595 483v1M597 491v-14h11v14M598 491v-14h10v14M599 495h-6v-21h17v21h-2M599 492h4h-4zM599 494h4h-4zM599 492l-5-1v2h9"/>
<path d="M603 493h5v1h-5zM603 492h5v1h-5zM603 493h-9v2l5-1M608 491v2zM608 493h2v1h-2zM609 483h1v2h-1zM611 484h21M611 498h10M611 495h10M611 492h10M611 489h10M611 487h10"/>
<path d="M621 484v22M622 484v22M622 498h10M622 495h10M622 492h10M622 489h10M622 487h10M611 503h10M611 501h10M616 508v-30h11v30M622 503h10M622 501h10"/>
<path d="M627 508h1l-1 1zM744 534h21v32h-21zM744 536h10M744 539h10M749 532v30h11v-30M749 531l1 1h-1zM754 534v22M755 534v22M755 536h10M755 539h10M744 556h21M744 542h10"/>
<path d="M744 545h10M744 548h10M744 550h10M744 553h10M755 542h10M755 545h10M755 548h10M755 550h10M755 553h10"/>
</g>
<!-- layer: Ventana grafica 1 -->
<path d="M9 21h1172v626h-529l1 185h-643l-1-809zM1059 653v116M1171 653v116" fill="none" stroke="#000" stroke-width=".7"/>
<!-- layer: Borde Formato -->
<path d="M9 21h1171v811h-1171z" fill="none" stroke="#000" stroke-width=".7"/>
<!-- layer: Cajetin.Lineas -->
<path d="M653 647v185M686 653h-28v90h113v-90h-28M886 653h-110v90h277v-90h-109M1059 653h112M683 749h-25v35h113v-35h-25M898 749h-122v77h277v-77h-122M1059 769h112M1093 775h-34v23h112v-23h-35M695 790h-37v36h113v-36h-37M1083 804h-24v22h112v-22h-25" fill="none" stroke="#000" stroke-width=".7"/>
<!-- layer: 0 -->
<g fill="none" stroke="#000" stroke-width=".7">
<path d="M1085 661h16M1085 661a19 19 0 0 0-19 19 19 19 0 0 0 19 19M1101 662h-16a18 18 0 0 0-17 18 18 18 0 0 0 17 17 8 8 0 0 0-7 8 8 8 0 0 0 7 8h16M1101 663h-16a16 16 0 0 0-16 17 16 16 0 0 0 16 16 9 9 0 0 0-9 9 9 9 0 0 0 9 9h16M1101 665h-16a15 15 0 0 0-14 15 15 15 0 0 0 14 14 11 11 0 0 0-10 11 11 11 0 0 0 10 11h16M1101 666h-16a13 13 0 0 0-13 14 13 13 0 0 0 13 13 12 12 0 0 0-12 12 12 12 0 0 0 12 12h16M1101 668h-16a12 12 0 0 0-12 12 12 12 0 0 0 12 12 13 13 0 0 0-13 13 13 13 0 0 0 13 13h16M1101 669h-16a11 11 0 0 0-10 11 11 11 0 0 0 10 10 15 15 0 0 0-14 15 15 15 0 0 0 14 15h16M1101 670h-16a9 9 0 0 0-9 10 9 9 0 0 0 9 9 16 16 0 0 0-16 16 16 16 0 0 0 16 16h16M1101 672h-16a8 8 0 0 0-7 8 8 8 0 0 0 7 7 18 18 0 0 0-17 18 18 18 0 0 0 17 17h16M1101 673h-16a6 6 0 0 0-6 7 6 6 0 0 0 6 6M1105 679v26a19 19 0 0 0 19 19h21a19 19 0 0 0 19-19"/>
<path d="M1106 679v26a17 17 0 0 0 18 18h21a17 17 0 0 0 17-17M1107 679v26a16 16 0 0 0 17 16h21a16 16 0 0 0 16-16M1109 679v26a15 15 0 0 0 15 15h21a14 14 0 0 0 14-15M1110 679v26a13 13 0 0 0 14 13h21a13 13 0 0 0 13-13M1112 679v26a12 12 0 0 0 12 12h21a12 12 0 0 0 12-12M1113 680a10 10 0 0 1 10-11 10 10 0 0 1 11 11 10 10 0 0 1-10 10h-36M1113 679v26a10 10 0 0 0 11 11h21a10 10 0 0 0 10-11M1115 679v26a9 9 0 0 0 9 9h21a9 9 0 0 0 9-9M1116 679v26a8 8 0 0 0 8 8h21a7 7 0 0 0 7-8M1117 679v26a6 6 0 0 0 7 6h21a6 6 0 0 0 6-6M1123 661a19 19 0 0 1 19 19M1124 661a19 19 0 0 0-19 19"/>
<path d="M1130 680a6 6 0 0 0-7-7 6 6 0 0 0-6 7M1130 679a6 6 0 0 1-6 7h-36M1131 680a8 8 0 0 0-8-8 8 8 0 0 0-7 8M1131 679a8 8 0 0 1-7 8h-36M1132 680a9 9 0 0 0-9-9 9 9 0 0 0-8 9M1132 679a9 9 0 0 1-9 10M1135 679a12 12 0 0 1-11 13h-36M1135 680a12 12 0 0 0-12-12 12 12 0 0 0-11 12M1137 679a13 13 0 0 1-14 14M1137 680a13 13 0 0 0-14-14 13 13 0 0 0-13 14M1138 679a15 15 0 0 1-15 15M1138 680a15 15 0 0 0-15-15 15 15 0 0 0-14 15"/>
<path d="M1140 679a16 16 0 0 1-17 17M1140 680a16 16 0 0 0-17-16 16 16 0 0 0-16 16M1141 679a18 18 0 0 1-18 18M1141 680a17 17 0 0 0-18-18 17 17 0 0 0-17 18M1142 679a19 19 0 0 1-19 20M1151 678v28M1151 661v13M1152 678v28M1152 661v13M1154 678v28M1154 661v13M1155 661v13"/>
<path d="M1155 678v28M1157 661v13M1157 678v28M1158 661v13M1158 678v28M1159 661v13M1159 678v28M1161 661v13M1161 678v28M1162 661v13M1162 678v28M1164 661v13"/>
<path d="M1164 678v28M1085 699a6 6 0 0 0-6 6 6 6 0 0 0 6 6h16M1085 686a19 19 0 0 0-19 19 19 19 0 0 0 19 19M1088 699h36M1088 689h36M1088 693h36M1088 694h36M1088 696h36M1088 697h36M1085 724h16M1063 740l5 1a1.1 1.1 0 0 0-2 0 1.1 1.1 0 0 0 0 1v5a3 3 0 0 0 3 3 3 3 0 0 0 3-3v-5l-1-2h3l-1 2v5a4 4 0 0 1-4 4 4 4 0 0 1-4-4v-5a1.1 1.1 0 0 0-1-1 1.1 1.1 0 0 0-1 0zM1074 744h2v1a2.1 2.1 0 0 1 2-1 2.1 2.1 0 0 1 2 2v4h1h-3l1-1v-3a1.5 1.5 0 0 0-2-1 1.5 1.5 0 0 0-1 1v3l1 1h-3l1-1v-4z"/>
<path d="M1081 744h3v5l1 1h-4l1-1v-4zM1085 744h2v1l1 4 2-4v-1h1l-3 7zM1092 745a2.5 2.5 0 0 1 3-1 2.5 2.5 0 0 1 2 2h-4a2.5 2.5 0 0 0 0 3 2.5 2.5 0 0 0 2 1l2-1a3 3 0 0 1-4 1 3 3 0 0 1-1-5zM1093 745h2l1 1h-3zM1098 744h2v2l1-2a1 1 0 0 1 1 0 1 1 0 0 1 0 1h-1l-1 1v4h1h-3l1-1v-4zM1104 745l1-1 2 1v-1v2v-1a1.2 1.2 0 0 0-1-1 1.2 1.2 0 0 0-2 1 1.2 1.2 0 0 0 2 1 2.1 2.1 0 0 1 2 3 2.1 2.1 0 0 1-4 1l-1 1v-2a1.9 1.9 0 0 0 2 1 1.9 1.9 0 0 0 2-1l-1-1a2.2 2.2 0 0 1-2-3zM1109 744h2v5l1 1h-3l1-1v-4zM1115 745l1-1 2 1v4a2.2 2.2 0 0 1-3 1 2.2 2.2 0 0 1-1-3zM1117 740h2v9l1 1-2 1v-1a3 3 0 0 1-5-2 3 3 0 0 1 4-3h1v-4zM1121 745l2-1a2 2 0 0 1 2 0 2 2 0 0 1 0 2v4h1l1-1-1 1a1.3 1.3 0 0 1-2 0 2.1 2.1 0 0 1-2 1 2.1 2.1 0 0 1-1-1 4 4 0 0 1 3-4 1.5 1.5 0 0 0-1-2 1.5 1.5 0 0 0-2 2zM1122 748l2-1v2a1.3 1.3 0 0 1-1 1 1.3 1.3 0 0 1-1-1zM1130 749h1h1v4a2.2 2.2 0 0 1-3 1 2.2 2.2 0 0 1 0-3z"/>
<path d="M1131 744h3v9v1l-1 1-1-1a3 3 0 0 1-5-2 3 3 0 0 1 5-3v-4zM1136 749a2.5 2.5 0 0 1 2-1 2.5 2.5 0 0 1 2 2h-4a2.4 2.4 0 0 0 0 3 2.4 2.4 0 0 0 3 1l1-1a2 2 0 0 1-1 2 2 2 0 0 1-2-1 4 4 0 0 1-1-5zM1137 749h1l1 1h-3zM1137 740h4l-1 1 3 8 3-7-1-2h2l-1 2-3 9h-1l-4-10zM1147 744h2v6h1h-3l1-1v-4zM1152 745a2.7 2.7 0 0 1 3 0 1 1 0 0 1 1-1 1 1 0 0 1 1 1h-1a2.9 2.9 0 0 1-1 3 2.9 2.9 0 0 1-3 1l1 1a2.4 2.4 0 0 1 4 2 2.4 2.4 0 0 1-4 2 1.6 1.6 0 0 1-2-1 1.6 1.6 0 0 1 1-2v1a2 2 0 0 0 2 2 2 2 0 0 0 2-3h-2a1.7 1.7 0 0 1-2 0 1.7 1.7 0 0 1-1-2l1-1-1-1zM1153 745a1.7 1.7 0 0 1 2 1 1.7 1.7 0 0 1-2 2l-1-1zM1159 745a2.1 2.1 0 0 1 3 0 2.1 2.1 0 0 1 0 2 2.1 2.1 0 0 1-2 3 2.1 2.1 0 0 1-1-3z"/>
<circle cx="1083" cy="741" r=".8"/>
<circle cx="1110" cy="741" r=".7"/>
<circle cx="1148" cy="741" r=".8"/>
<circle cx="1161" cy="747" r="3"/>
</g>
<g font-size="34.9" fill="#f00">
<text x="402" y="279">llegada</text>
<text x="402" y="321">Camiones</text>
</g>
<g font-size="34.9">
<text x="250" y="605">Planta primera</text>
<text x="574" y="605">Planta baja</text>
</g>
<g font-size="20.3">
<text x="861" y="793">Distribución</text>
<text x="1109" y="824">4</text>
</g>
<text font-size="14.2" x="1097" y="794">1:100</text>
<g font-size="14" fill="#f00">
<text x="644" y="142">Proceso tratamiento chapa</text>
<text x="852" y="157">Proceso</text>
<text x="852" y="173">Puertas</text>
<text x="632" y="216">almacen</text>
<text x="632" y="233">stocks</text>
<text x="705" y="249">Proceso</text>
<text x="706" y="266">tratamiento</text>
<text x="585" y="277">Muelle</text>
<text x="706" y="282">tubos /perfiles</text>
<text x="586" y="294">de</text>
<text x="847" y="301">Zona</text>
<text x="586" y="311">carga</text>
<text x="846" y="318">produccion</text>
<text x="847" y="335">flexible</text>
<text x="591" y="358">almacen</text>
<text x="591" y="374">salida</text>
<text x="757" y="436">Proceso</text>
<text x="757" y="453">cabina</text>
</g>
<text font-size="14" fill="#dd0" x="582" y="508">Hall</text>
<g font-size="10.2">
<text x="785" y="671">PROYECTO:</text>
<text x="865" y="671">Construcción de una planta de</text>
<text x="865" y="686">fabricación de ascensores</text>
<text x="785" y="704">PETICIONARIO: E.E.I. Universidad de Vigo</text>
<text x="785" y="720">SITUACIÓN:</text>
<text x="865" y="720">PTL Valladares</text>
<text x="865" y="735">Vigo, Pontevedra</text>
<text x="702" y="772">N/A</text>
<text x="684" y="813">5 / 06 / 2025</text>
</g>
<g font-size="8.1">
<text x="692" y="656">INGENIERO</text>
<text x="892" y="656">PROYECTO</text>
<text x="662" y="717">Cristina Iglesias Porras</text>
<text x="662" y="728">Pedro Rodríguez Viñas</text>
<text x="662" y="738">Carlos Silva Sieira</text>
<text x="688" y="752">REFERENCIA</text>
<text x="900" y="751">PLANO</text>
<text x="1099" y="778">ESCALA</text>
<text x="701" y="793">FECHA</text>
<text x="1089" y="807">Nº DE PLANO</text>
</g>
<g font-size="7" fill="#f00">
<text x="700" y="159">278 m2</text>
<text x="864" y="201">156,8 m2</text>
<text x="634" y="241">95 m2</text>
<text x="717" y="294">190,9 m2</text>
<text x="589" y="321">41,6 m2</text>
<text x="858" y="346">169,6 m2</text>
<text x="594" y="383">71,5 m2</text>
<text x="890" y="449">Zona</text>
<text x="890" y="457">Mantenimiento</text>
<text x="764" y="465">106,9 m2</text>
<text x="881" y="466">46,6 m2</text>
<text x="683" y="470">Proceso</text>
<text x="683" y="478">Electronica</text>
<text x="684" y="486">59,5 m2</text>
<text x="879" y="516">Transformadores</text>
<text x="879" y="525">bombas y</text>
<text x="879" y="533">maquinaria</text>
<text x="787" y="534">Zona</text>
<text x="787" y="543">demostracion</text>
<text x="881" y="544">50,5 m2</text>
<text x="787" y="551">de producto</text>
<text x="789" y="558">44,3 m2</text>
</g>
<g font-size="7" fill="#dd0">
<text x="583" y="443">Vestuarios</text>
<text x="622" y="449">Baños</text>
<text x="582" y="451">planta</text>
<text x="591" y="457">11,6 m2</text>
<text x="622" y="458">planta</text>
<text x="620" y="466">14 m2</text>
<text x="639" y="486">Baños 1º</text>
<text x="639" y="495">piso</text>
<text x="637" y="502">10,1 m2</text>
<text x="616" y="513">Pasillos: 13,1 m2</text>
<text x="678" y="533">Comedor</text>
<text x="715" y="534">Metrologo</text>
<text x="584" y="535">24 m2</text>
<text x="613" y="538">Comercial</text>
<text x="645" y="536">Sala de</text>
<text x="613" y="543">14,5 m2</text>
<text x="645" y="544">reuniones</text>
<text x="715" y="542">y jefe de</text>
<text x="715" y="551">produccion</text>
<text x="645" y="552">13,7 m2</text>
<text x="678" y="562">17,8 m2</text>
<text x="710" y="563">15,3 m2</text>
</g>
<g font-size="7">
<text x="312" y="485">Baños 2º</text>
<text x="312" y="494">piso</text>
<text x="314" y="509">10,1 m2</text>
<text x="363" y="511">Pasillos: 29,7 m2</text>
<text x="293" y="527">Administración</text>
<text x="348" y="527">Ingeniería</text>
<text x="390" y="532">12,7 m2</text>
<text x="302" y="550">27,4 m2</text>
<text x="353" y="550">21,9 m2</text>
<text x="392" y="564">Jefe</text>
</g>
</svg>
